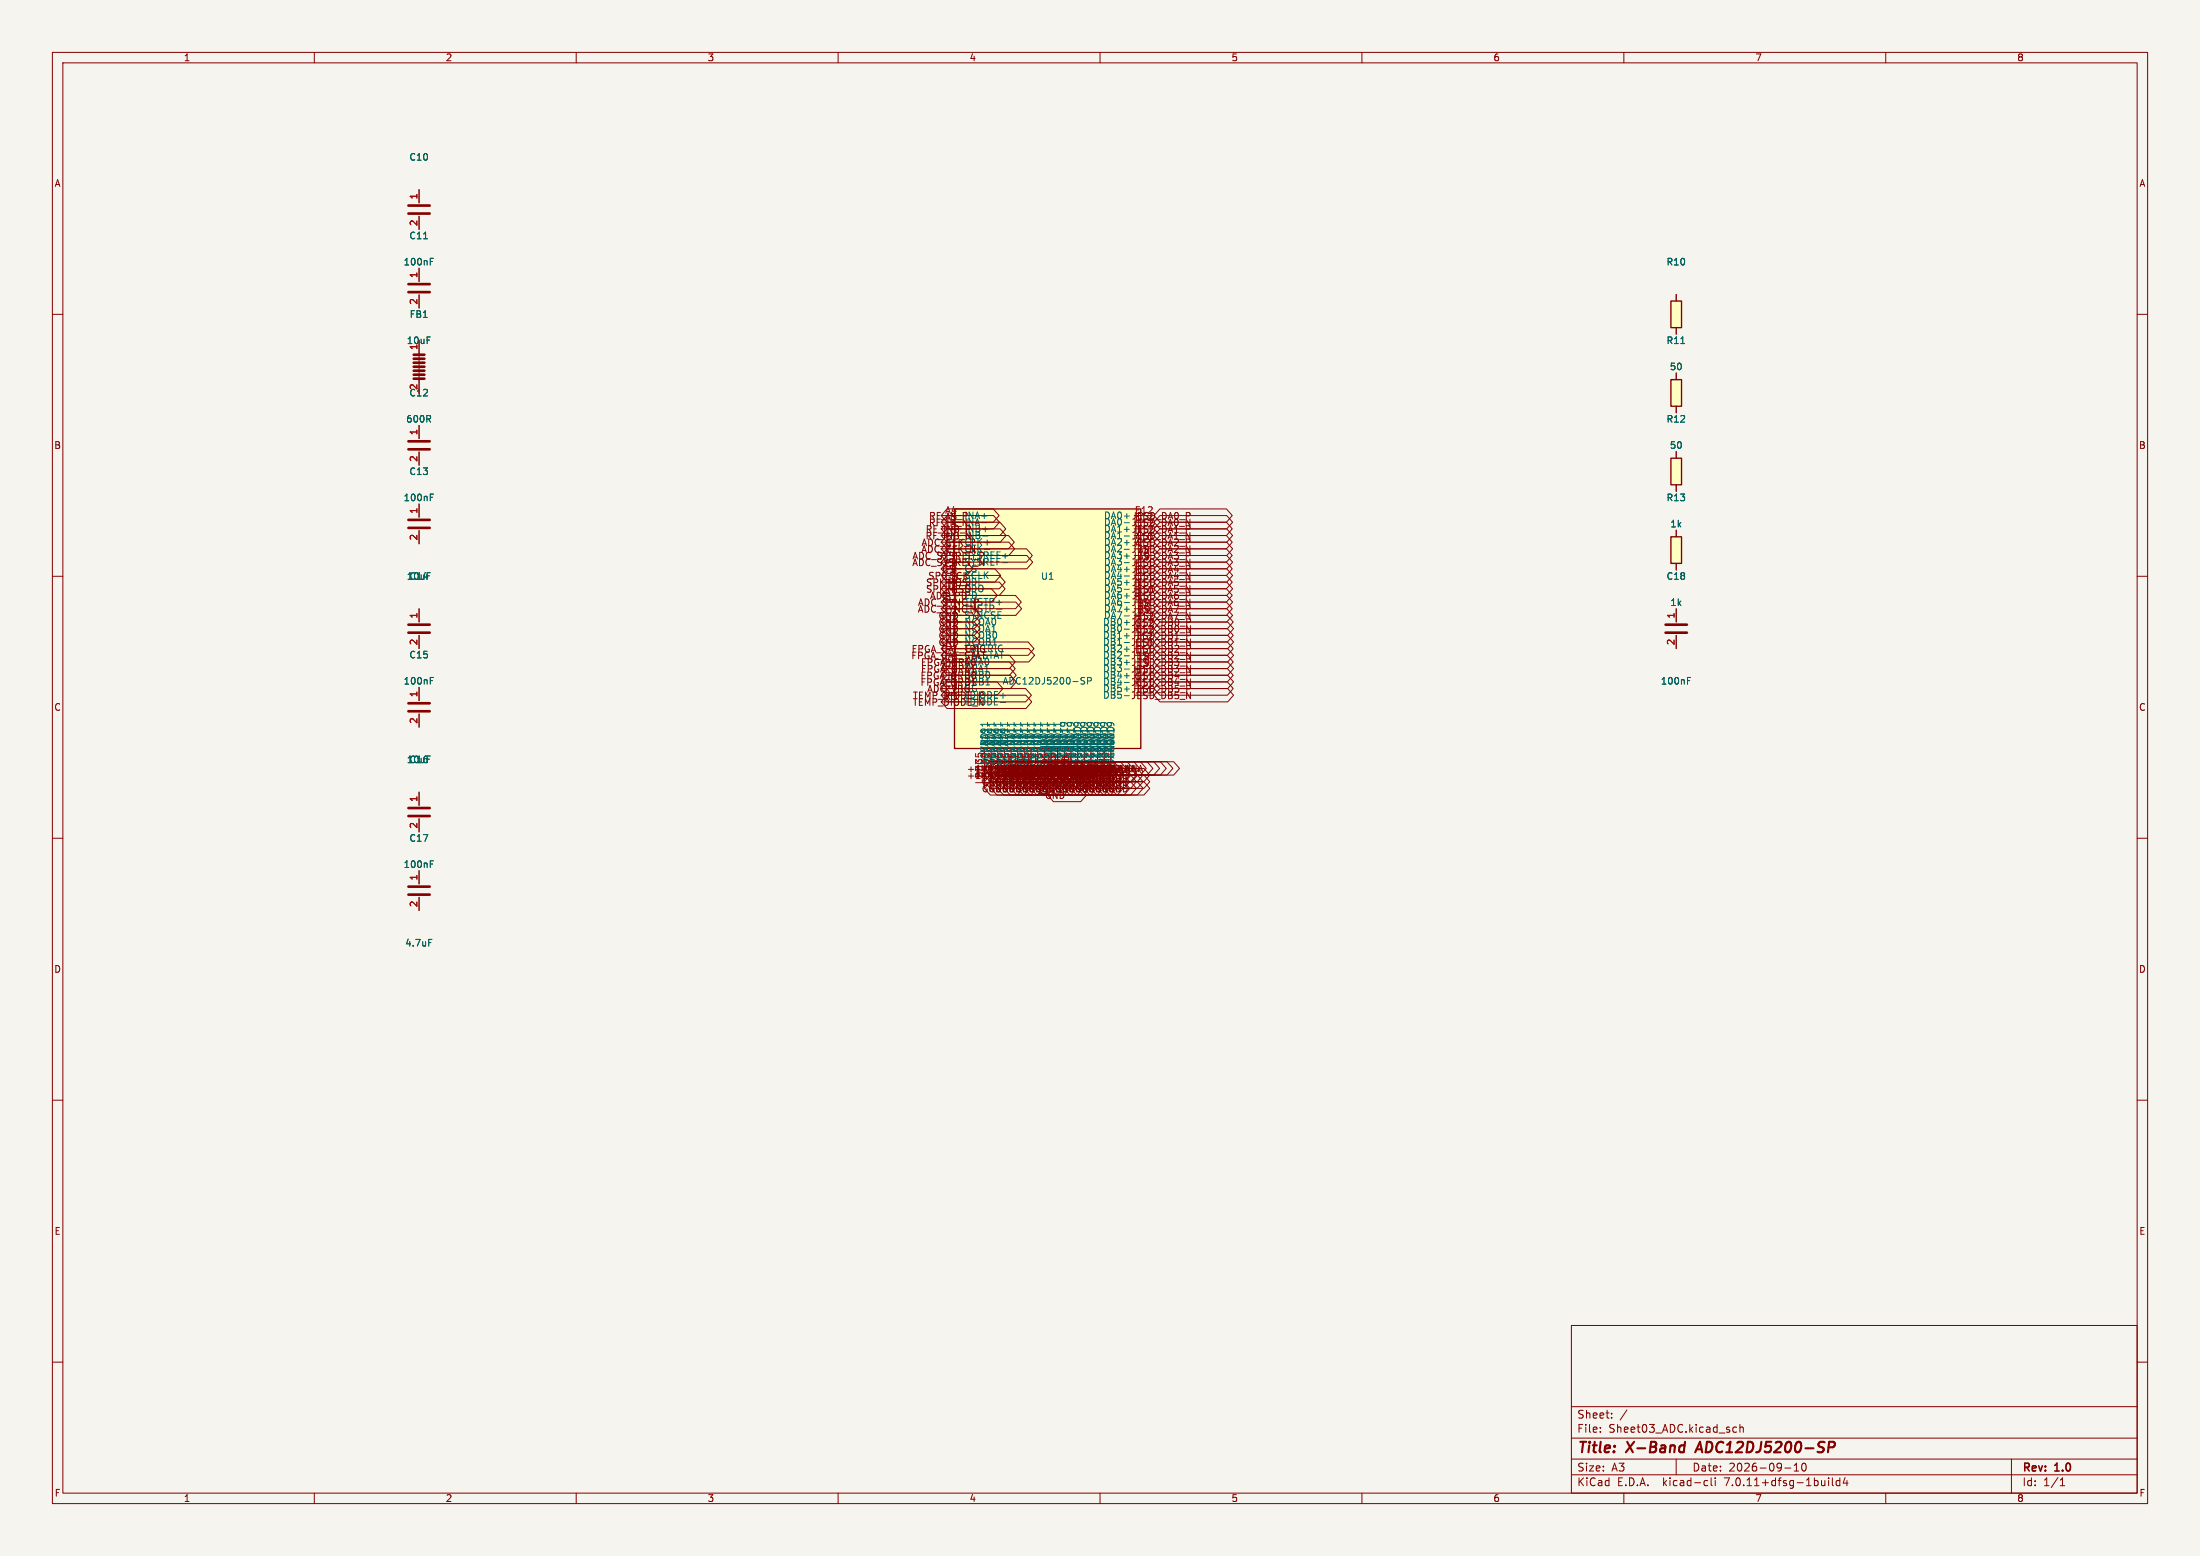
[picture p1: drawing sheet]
<svg xmlns="http://www.w3.org/2000/svg" width="420mm" height="297mm" viewBox="0 0 420 297" stroke-linecap="round" stroke-linejoin="round" font-family="sans-serif">
<path d="M0 0h420v297h-420z" fill="#f5f4ef" stroke="#f5f4ef" stroke-width=".19"/>
<g fill="none" stroke="#840000" stroke-width=".19">
<path d="M10 10h400v277h-400zM12 12h396v273h-396zM60 10v2M110 10v2M160 10v2M210 10v2M260 10v2M310 10v2M360 10v2M80 36.2v2.5M10 60h2M80 41.3v2.5"/>
<path d="M80 51.2v2.5M80 56.3v2.5M320 56.2v1.3M408 60h2M80 64.9v10.2M320 62.5v1.3M320 71.2v1.3M320 77.5v1.3M80 81.2v2.5M80 86.3v2.5M80 96.2v2.5M179.7 98.4h3.8"/>
<path d="M179.7 99.7h3.8M180.8 97.1h8.8l1.1 1.3-1.1 1.3h-8.8l-1.1-1.3zM180.8 98.4h8.9l1.1 1.3-1.1 1.3h-8.9l-1.1-1.3zM180.8 99.7h10.1l1.1 1.3-1.1 1.2h-10.1l-1.1-1.2zM216.5 98.4h3.8M216.5 99.7h3.8M221.4 97.1h12.7l1.1 1.3-1.1 1.3h-12.7l-1.1-1.3zM221.4 98.4h12.8l1.1 1.3-1.1 1.3h-12.8l-1.1-1.3zM221.4 99.7h12.7l1.1 1.3-1.1 1.2h-12.7l-1.1-1.2zM320 86.2v1.3M320 92.5v1.3M10 110h2"/>
<path d="M80 101.3v2.5M80 116.2v2.5M179.7 103.5h3.8M179.7 104.8h3.8M179.7 106h3.8M179.7 107.3h3.8M179.7 114.9h3.8M179.7 113.7h3.8M179.7 116.2h3.8M179.7 117.5h3.8M179.7 111.1h3.8M179.7 101h3.8"/>
<path d="M179.7 118.7h3.8M179.7 112.4h3.8M179.7 102.2h3.8M179.7 108.6h3.8M179.7 109.8h3.8M180.8 120h5.2l1.1 1.3-1.1 1.2h-5.2l-1.1-1.2zM180.8 114.9h13.1l1.1 1.3-1.1 1.3h-13.1l-1.1-1.3zM180.8 113.6h13.1l1.1 1.3-1.1 1.3h-13.1l-1.1-1.3zM180.8 100.9h10.2l1.1 1.3-1.1 1.3h-10.2l-1.1-1.3zM180.8 102.2h11.7l1.1 1.3-1.1 1.3h-11.7l-1.1-1.3zM180.8 118.7h5.2l1.1 1.3-1.1 1.3h-5.2l-1.1-1.3zM180.8 111.1h10l1.1 1.3-1.1 1.3h-10l-1.1-1.3z"/>
<path d="M180.8 112.4h8.5l1.1 1.3-1.1 1.2h-8.5l-1.1-1.2zM180.8 116.2h5.2l1.1 1.3-1.1 1.2h-5.2l-1.1-1.2zM180.8 104.8h15.2l1.1 1.2-1.1 1.3h-15.2l-1.1-1.3zM180.8 103.5h11.8l1.1 1.3-1.1 1.2h-11.8l-1.1-1.2zM180.8 117.5h5.2l1.1 1.2-1.1 1.3h-5.2l-1.1-1.3zM180.8 106h15.2l1.1 1.3-1.1 1.3h-15.2l-1.1-1.3zM180.8 107.3h3.8l1.1 1.3-1.1 1.2h-3.8l-1.1-1.2zM180.8 108.6h9.1l1.1 1.2-1.1 1.3h-9.1l-1.1-1.3zM180.8 109.8h10l1.1 1.3-1.1 1.3h-10l-1.1-1.3zM216.5 103.5h3.8M216.5 104.8h3.8M216.5 106h3.8"/>
<path d="M216.5 107.3h3.8M216.5 114.9h3.8M216.5 113.7h3.8M216.5 116.2h3.8M216.5 117.5h3.8M216.5 111.1h3.8M216.5 101h3.8M216.5 118.7h3.8M216.5 112.4h3.8M216.5 102.2h3.8M216.5 108.6h3.8M216.5 109.8h3.8"/>
<path d="M221.4 113.6h12.8l1.1 1.3-1.1 1.3h-12.8l-1.1-1.3zM221.4 100.9h12.8l1.1 1.3-1.1 1.3h-12.8l-1.1-1.3zM221.4 102.2h12.7l1.1 1.3-1.1 1.3h-12.7l-1.1-1.3zM221.4 109.8h12.7l1.1 1.3-1.1 1.3h-12.7l-1.1-1.3zM221.4 111.1h12.8l1.1 1.3-1.1 1.3h-12.8l-1.1-1.3zM221.4 112.4h12.7l1.1 1.3-1.1 1.2h-12.7l-1.1-1.2zM221.4 114.9h12.7l1.1 1.3-1.1 1.3h-12.7l-1.1-1.3zM221.4 116.2h12.8l1.1 1.3-1.1 1.2h-12.8l-1.1-1.2zM221.4 117.5h12.9l1.1 1.2-1.1 1.3h-12.9l-1.1-1.3zM221.4 118.7h13l1.1 1.3-1.1 1.3h-13l-1.1-1.3zM221.4 120h12.9l1.1 1.3-1.1 1.2h-12.9l-1.1-1.2zM221.4 108.6h12.8l1.1 1.2-1.1 1.3h-12.8l-1.1-1.3z"/>
<path d="M221.4 103.5h12.8l1.1 1.3-1.1 1.2h-12.8l-1.1-1.2zM221.4 104.8h12.7l1.1 1.2-1.1 1.3h-12.7l-1.1-1.3zM221.4 106h12.8l1.1 1.3-1.1 1.3h-12.8l-1.1-1.3zM221.4 107.3h12.7l1.1 1.3-1.1 1.2h-12.7l-1.1-1.2zM320 101.2v1.3M320 107.5v1.3M320 116.2v2.5M408 110h2M80 121.3v2.5M80 131.2v2.5M80 136.3v2.5M174.3 124.5v1.3"/>
<path d="M175.4 124.5v1.3M177.4 125.2v.4M177.7 125.8l.4-1.3 .5 1.3M179.4 122.7l.1 .2M179.7 131.4h3.8M179.7 126.4h3.8M179.7 120h3.8M179.7 127.6h3.8M179.7 123.8h3.8M179.7 125.1h3.8M179.7 130.2h3.8M179.7 128.9h3.8"/>
<path d="M179.7 132.7h3.8M179.7 122.5h3.8M179.7 121.3h3.8M179.7 134h3.8M180.8 121.3h5.2l1.1 1.2-1.1 1.3h-5.2l-1.1-1.3zM180.8 122.5h15.5l1.1 1.3-1.1 1.3h-15.5l-1.1-1.3zM180.8 123.8h15.6l1.1 1.3-1.1 1.3h-15.6l-1.1-1.3zM180.8 126.3h11.9l1.1 1.3-1.1 1.3h-11.9l-1.1-1.3zM180.8 127.6h12.1l1.1 1.3-1.1 1.3h-12.1l-1.1-1.3zM180.8 128.9h12.1l1.1 1.3-1.1 1.2h-12.1l-1.1-1.2zM180.8 130.2h9.6l1.1 1.2-1.1 1.3h-9.6l-1.1-1.3zM180.8 131.4h15l1.1 1.3-1.1 1.3h-15l-1.1-1.3z"/>
<path d="M180.8 132.7h15.1l1.1 1.3-1.1 1.2h-15.1l-1.1-1.2zM180.8 125.1h11.9l1.1 1.3-1.1 1.2h-11.9l-1.1-1.2zM216.5 131.4h3.8M216.5 126.4h3.8M216.5 120h3.8M216.5 127.6h3.8M216.5 123.8h3.8M216.5 125.1h3.8M216.5 130.2h3.8M216.5 128.9h3.8M216.5 132.7h3.8M216.5 122.5h3.8"/>
<path d="M216.5 121.3h3.8M221.4 126.3h13l1.1 1.3-1.1 1.3h-13l-1.1-1.3zM221.4 127.6h12.9l1.1 1.3-1.1 1.3h-12.9l-1.1-1.3zM221.4 125.1h12.9l1.1 1.3-1.1 1.2h-12.9l-1.1-1.2zM221.4 121.3h13l1.1 1.2-1.1 1.3h-13l-1.1-1.3zM221.4 122.5h12.9l1.1 1.3-1.1 1.3h-12.9l-1.1-1.3zM221.4 123.8h13l1.1 1.3-1.1 1.3h-13l-1.1-1.3zM221.4 128.9h13l1.1 1.3-1.1 1.2h-13l-1.1-1.2zM221.4 130.2h12.9l1.1 1.2-1.1 1.3h-12.9l-1.1-1.3zM221.4 131.4h13l1.1 1.3-1.1 1.3h-13l-1.1-1.3zM320 121.3v2.5M10 160h2"/>
<path d="M80 151.2v2.5M80 156.3v2.5M185.4 147.6v1M187.9 142.9v7.6M189 145.4h10.9l1.1 1.3-1.1 1.2h-10.9l-1.1-1.2zM189 147.9h5.3l1.1 1.3-1.1 1.3h-5.3l-1.1-1.3zM189 146.7h10.9l1.1 1.2-1.1 1.3h-10.9l-1.1-1.3zM189 149.2h5.3l1.1 1.3-1.1 1.3h-5.3l-1.1-1.3zM189.2 142.9v7.6M190.3 147.9h5.2l1.1 1.3-1.1 1.3h-5.2l-1.1-1.3zM190.3 145.4h10.9l1.1 1.3-1.1 1.2h-10.9l-1.1-1.2zM190.3 146.7h10.9l1.1 1.2-1.1 1.3h-10.9l-1.1-1.3z"/>
<path d="M190.3 149.2h5.2l1.1 1.3-1.1 1.3h-5.2l-1.1-1.3zM190.5 142.9v7.6M191.6 147.9h5.2l1.1 1.3-1.1 1.3h-5.2l-1.1-1.3zM191.6 145.4h10.9l1.1 1.3-1.1 1.2h-10.9l-1.1-1.2zM191.6 146.7h10.9l1.1 1.2-1.1 1.3h-10.9l-1.1-1.3zM191.6 149.2h5.2l1.1 1.3-1.1 1.3h-5.2l-1.1-1.3zM191.7 142.9v7.6M192.9 147.9h5.2l1.1 1.3-1.1 1.3h-5.2l-1.2-1.3zM192.9 146.7h10.8l1.2 1.2-1.2 1.3h-10.8l-1.2-1.3zM192.9 145.4h10.8l1.2 1.3-1.2 1.2h-10.8l-1.2-1.2zM192.9 149.2h5.2l1.1 1.3-1.1 1.3h-5.2l-1.2-1.3zM193 142.9v7.6"/>
<path d="M194.1 149.9l.7 1.3v-1.3M194.1 147.9h5.2l1.1 1.3-1.1 1.3h-5.2l-1.1-1.3zM194.1 145.4h10.9l1.1 1.3-1.1 1.2h-10.9l-1.1-1.2zM194.1 146.7h10.6l1.1 1.2-1.1 1.3h-10.6l-1.1-1.3zM194.1 149.2h5.2l1.1 1.3-1.1 1.3h-5.2l-1.1-1.3zM194.3 142.9v7.6M194.6 150.6h.2M194.8 151l-.7 .2M194.9 150.4l-.1 .4a.37 .37 0 0 1-.5 .3M195.3 150.4l.1 .4a.37 .37 0 0 0 .3 .4 .37 .37 0 0 0 .4-.4v-.4M195.4 147.9h5.2l1.1 1.3-1.1 1.3h-5.2l-1.1-1.3zM195.4 145.4h10.9l1.1 1.3-1.1 1.2h-10.9l-1.1-1.2z"/>
<path d="M195.4 146.7h10.5l1.1 1.2-1.1 1.3h-10.5l-1.1-1.3zM195.4 149.2h5.2l1.1 1.3-1.1 1.3h-5.2l-1.1-1.3zM195.4 149.9v1.3l.7-.2M195.6 142.9v7.6M195.8 150.6h.3M196.1 149.9v1.3l-.7-1.3v1.3M196.6 150.4v.4a.37 .37 0 0 0 .3 .3 .37 .37 0 0 0 .4-.1M196.7 147.9h5.2l1.1 1.3-1.1 1.3h-5.2l-1.1-1.3zM196.7 145.4h10.9l1.1 1.3-1.1 1.2h-10.9l-1.1-1.2zM196.7 146.7h10.5l1.1 1.2-1.1 1.3h-10.5l-1.1-1.3zM196.7 149.2h5.2l1.1 1.3-1.1 1.3h-5.2l-1.1-1.3zM196.7 149.9v1.3l.6-.2"/>
<path d="M196.8 142.9v7.6M197.1 150.6h.2M197.3 149.9v1.3l-.7-1.3v1.3M197.9 147.9h5.2l1.2 1.3-1.2 1.3h-5.2l-1.1-1.3zM197.9 145.4h10.9l1.1 1.3-1.1 1.2h-10.9l-1.1-1.2zM197.9 146.7h10.6l1.1 1.2-1.1 1.3h-10.6l-1.1-1.3zM197.9 149.2h5.2l1.2 1.3-1.2 1.3h-5.2l-1.1-1.3zM198.1 142.9v7.6M199.2 147.9h5.2l1.1 1.3-1.1 1.3h-5.2l-1.1-1.3zM199.2 146.7h10.5l1.1 1.2-1.1 1.3h-10.5l-1.1-1.3zM199.2 145.4h10.9l1.1 1.3-1.1 1.2h-10.9l-1.1-1.2zM199.2 149.2h5.2l1.1 1.3-1.1 1.3h-5.2l-1.1-1.3z"/>
<path d="M199.4 142.9v7.6M200 147.9v3.9M200.4 148.6l.8 1.3M200.4 151.2v-1.3l.8 1.3M200.5 147.9h5.2l1.1 1.3-1.1 1.3h-5.2l-1.1-1.3zM200.5 149.2h5.2l1.1 1.3-1.1 1.3h-5.2l-1.1-1.3zM200.5 146.7h10.5l1.1 1.2-1.1 1.3h-10.5l-1.1-1.3zM200.5 145.4h10.9l1.1 1.3-1.1 1.2h-10.9l-1.1-1.2zM200.5 149.9v1.3M200.6 142.9v7.6M200.9 149.3h.3M201.1 150.5h5.2l1.1 1.3-1.1 1.2h-5.2l-1.1-1.2z"/>
<path d="M201.7 147.9h5.3l1.1 1.3-1.1 1.3h-5.3l-1.1-1.3zM201.7 149.2h5.3l1.1 1.3-1.1 1.3h-5.3l-1.1-1.3zM201.7 146.7h10.6l1.1 1.2-1.1 1.3h-10.6l-1.1-1.3zM201.7 145.4h10.9l1.1 1.3-1.1 1.2h-10.9l-1.1-1.2zM201.9 142.9v7.6M203 148.6l.7 1.3M203 149.2h5.2l1.1 1.3-1.1 1.3h-5.2l-1.1-1.3zM203 147.9h5.2l1.1 1.3-1.1 1.3h-5.2l-1.1-1.3zM203 146.7h10.5l1.2 1.2-1.2 1.3h-10.5l-1.1-1.3zM203 145.4h10.9l1.1 1.3-1.1 1.2h-10.9l-1.1-1.2zM203.2 142.9v7.6M203.5 149.3h.2"/>
<path d="M204.3 149.2h5.2l1.1 1.3-1.1 1.3h-5.2l-1.1-1.3zM204.3 147.9h5.2l1.1 1.3-1.1 1.3h-5.2l-1.1-1.3zM204.3 146.7h10.5l1.1 1.2-1.1 1.3h-10.5l-1.1-1.3zM204.3 145.4h10.9l1.1 1.3-1.1 1.2h-10.9l-1.1-1.2zM204.4 142.9v7.6M205.6 146.7h10.5l1.1 1.2-1.1 1.3h-10.5l-1.2-1.3zM205.6 149.2h5.2l1.1 1.3-1.1 1.3h-5.2l-1.2-1.3zM205.6 147.9h5.2l1.1 1.3-1.1 1.3h-5.2l-1.2-1.3zM205.6 145.4h10.8l1.2 1.3-1.2 1.2h-10.8l-1.2-1.2zM205.7 142.9v7.6M206.8 149.9l.7 1.3v-1.3M206.8 149.2h5.2l1.1 1.3-1.1 1.3h-5.2l-1.1-1.3z"/>
<path d="M206.8 147.9h5.2l1.1 1.3-1.1 1.3h-5.2l-1.1-1.3zM206.8 146.7h5.2l1.1 1.2-1.1 1.3h-5.2l-1.1-1.3zM206.8 145.4h10.9l1.1 1.3-1.1 1.2h-10.9l-1.1-1.2zM206.8 151.2h.5M207 142.9v7.6M207.4 151l-.1 .1M207.5 151l-.5 .1M208.1 151.2v-1.3l.7 1.3M208.1 146.7h5.2l1.1 1.2-1.1 1.3h-5.2l-1.1-1.3zM208.1 147.9h5.2l1.1 1.3-1.1 1.3h-5.2l-1.1-1.3zM208.1 149.2h5.2l1.1 1.3-1.1 1.3h-5.2l-1.1-1.3zM208.1 145.4h10.9l1.1 1.3-1.1 1.2h-10.9l-1.1-1.2z"/>
<path d="M208.1 149.9v1.3h.3l-.3-.2M208.3 142.9v7.6M209.4 146.7h5.2l1.1 1.2-1.1 1.3h-5.2l-1.1-1.3zM209.4 147.9h5.2l1.1 1.3-1.1 1.3h-5.2l-1.1-1.3zM209.4 149.2h5.2l1.1 1.3-1.1 1.3h-5.2l-1.1-1.3zM209.4 145.4h10.9l1.1 1.3-1.1 1.2h-10.9l-1.1-1.2zM209.5 142.9v7.6M210.6 149.2h5.2l1.2 1.3-1.2 1.3h-5.2l-1.1-1.3zM210.6 146.7h5.2l1.2 1.2-1.2 1.3h-5.2l-1.1-1.3zM210.6 147.9h5.2l1.2 1.3-1.2 1.3h-5.2l-1.1-1.3zM210.6 145.4h10.9l1.1 1.3-1.1 1.2h-10.9l-1.1-1.2zM210.8 142.9v7.6"/>
<path d="M211.9 147.3l.7 1.3M211.9 149.2h5.2l1.1 1.3-1.1 1.3h-5.2l-1.1-1.3zM211.9 147.9h5.2l1.1 1.3-1.1 1.3h-5.2l-1.1-1.3zM211.9 146.7h5.2l1.1 1.2-1.1 1.3h-5.2l-1.1-1.3zM211.9 145.4h10.9l1.1 1.3-1.1 1.2h-10.9l-1.1-1.2zM212.1 142.9v7.6M212.2 147.3l.4-1.2 .5 1.2M212.3 149.3h.3M212.3 148.1h.3M212.3 147h.8M212.3 146.1l.8 1.2M212.3 147.3l.5-1.2 .4 1.2"/>
<path d="M212.4 148.6l.1 .1M212.4 147.4l.2 .5-.2 .7M212.4 147.3l.1 .1M212.4 148.7l.2 .5v.4M212.5 146.1l-.5 1.2M212.5 147.5h1M212.6 147.3v2.6l-.7-1.3M212.6 148.5l-.3 .1M212.8 146.6l.3 .3h.2l.3-.3M212.9 147.3h.6M213.1 146.1v1.2M213.2 149.2h5.2l1.1 1.3-1.1 1.3h-5.2l-1.1-1.3z"/>
<path d="M213.2 147.9h5.2l1.1 1.3-1.1 1.3h-5.2l-1.1-1.3zM213.2 146.7h5.2l1.1 1.2-1.1 1.3h-5.2l-1.1-1.3zM213.2 145.4h10.9l1.1 1.3-1.1 1.2h-10.9l-1.1-1.2zM213.2 148.6h.3M213.2 147.3v2.6M213.5 147.3a.68 .68 0 0 1 .4 .7 .68 .68 0 0 1-.4 .6M213.5 148.6l.4 .3v.7M213.5 147.3l.4-1.2 .4 1.2M213.6 146.3a.84 .84 0 0 1-.4 1M213.6 147h.7M213.8 147.5h1M213.9 148.6l-.8-1.3v2.6"/>
<path d="M213.9 147.3v2.6l-.8-1.3M214.3 147.3l-.7-1.2v1.2l.4-1.2 .5 1.2M214.3 146.1v1.2M214.5 147.3v2.6M214.5 148.6h.3M214.5 147.3h.3M214.8 148.6l.3 .3v.7M214.8 147.3a.68 .68 0 0 1 .4 .7 .68 .68 0 0 1-.4 .6M214.8 147.3l.4-1.2 .4 1.2M214.9 147h.7M215.6 147.3l-.7-1.2v1.2l.4-1.2 .4 1.2M215.6 146.1v1.2"/>
<path d="M216 147.3l.5-1.2 .4 1.2M216.2 147h.6M216.2 147.3v-1.2l.7 1.2M216.9 146.1v1.2M217.3 147.3l.4-1.2 .5 1.2M217.4 147h.6M408 160h2M80 166.2v2.5M80 171.3v2.5M10 210h2M408 210h2M10 260h2"/>
<path d="M300 253h108v32h-108zM408 260h2M300 278.5h108M300 274.5h108M300 268.5h108M305.5 273.2v.2M305.5 272.5v.1M307.7 270.5v.2M307.7 269.8v.1M310.6 269.1l-1.3 1.9M320 278.5v3M330.9 273.2l.2 .2 .4-.1"/>
<path d="M331.5 272.5l-.4-.1-.2 .1M332.2 272.5l.2-.1 .3 .1 .1 .9M332.2 271.9v1.5M342.5 279.7l.4-.4v1.5M344.2 279.4l.1-.1a.8 .8 0 0 1 .5 .7 .8 .8 0 0 1-.5 .8 1 1 0 0 1-.1-1.4zM384 278.5v6.5M60 285v2M110 285v2M160 285v2M210 285v2M260 285v2M300 281.5h108"/>
<path d="M310 285v2M325.6 282.6l.4 .1M326 283.5l-.4 .1M326.7 282.1v1.3l.2 .2M327.4 282.1v.1M327.4 282.6v1M340.7 280.2h1.2M342.5 280.8h.9M349.1 282.1v.1M349.1 282.6v1M349.8 282.1v1.3l.2 .2M351.2 282.7l-.4-.1-.3 .3 .2 .6h.5"/>
<path d="M351.2 282.1v1.5M352.2 282l-.3 1.1h.9M352.6 282.6v1M360 285v2M393.3 283.6h.9M393.3 282.5l.4-.4v1.5"/>
</g>
<path d="M321.7 275.2l-.3 2M324.5 275.2l-.9 2M349.2 275.2l.9 .1a.58 .58 0 0 1-.3 1h-.7" fill="none" stroke="#840000" stroke-width=".4"/>
<g fill="#ffffc2" stroke="#ffffc2" stroke-width=".19">
<path d="M319 57.5h2v5h-2z"/>
<path d="M182.2 97.1h35.6v45.8h-35.6z"/>
<path d="M319 72.5h2v5h-2z"/>
<path d="M319 87.5h2v5h-2z"/>
<path d="M319 102.5h2v5h-2z"/>
</g>
<path d="M319 57.5h2v5h-2zM319 72.5h2v5h-2zM182.2 97.1h35.6v45.8h-35.6zM319 87.5h2v5h-2zM319 102.5h2v5h-2z" fill="none" stroke="#840000" stroke-width=".25"/>
<path d="M200.2 149.5h1.3M202.8 149.4h1.2" fill="none" stroke="#a90000" stroke-width=".19"/>
<g fill="none" stroke="#006464" stroke-width=".19">
<path d="M80.9 45.6h.7M82.1 49.9h.5M82.1 49.3h.7M320.9 65.6h.7M82.1 94.9h.5M82.1 94.3h.7M187.6 101h1M187.6 102.3h1M82.1 129.3h.7M82.1 129.9h.5M206.6 129.9l.4 .1 .1 .3-.3 .3h-.3M206.6 129.3l.5 .1"/>
<path d="M207.6 130l.6-.1 .1-.2v-.3l-.7-.1v1.3M322.1 129.3h.7M322.1 129.9h.5M81.8 179.3h.6M82.1 164.9h.5M82.1 164.3h.7"/>
</g>
<g fill="none" stroke="#840000" stroke-width=".51">
<path d="M78 39.2h4M78 40.8h4M78 55.8h4M78 54.2h4M79 72.3h2M79 71.5h2M79 70.8h2M79 70h2M79 69.2h2M79 68.5h2M79 67.7h2M78 99.2h4"/>
<path d="M78 85.8h4M78 84.2h4M78 100.8h4M78 119.2h4M318 119.2h4M78 135.8h4M78 134.2h4M78 120.8h4M318 120.8h4M78 155.8h4M78 154.2h4M78 170.8h4"/>
<path d="M78 169.2h4"/>
</g>
<g font-size="2.8" fill="#840000">
<text x="301" y="277.9">Title:</text>
<text x="310.6" y="277.9">X-Band</text>
<text x="324.8" y="277.9">ADC12DJ5200-SP</text>
</g>
<g font-size="2.1" fill="#840000">
<text x="301" y="273.7">File:</text>
<text x="301" y="271">Sheet:</text>
<text x="307.1" y="273.7">Sheet03_ADC.kicad_sch</text>
<text x="301" y="281.1">Size:</text>
<text x="307.6" y="281.1">A3</text>
<text x="323" y="281.1">Date:</text>
<text x="330" y="281.1">2026-09-10</text>
<text x="386" y="281.3">Rev:</text>
<text x="392.4" y="281.3">1.0</text>
<text x="301" y="283.9">KiCad</text>
<text x="308.7" y="283.9">E.D.A.</text>
<text x="317.6" y="283.9">kicad-cli</text>
<text x="329.5" y="283.9">7.0.11+dfsg-1build4</text>
<text x="386" y="283.9">Id:</text>
<text x="390.1" y="283.9">1/1</text>
</g>
<g font-size="1.8" fill="#840000">
<text x="35" y="11.9">1</text>
<text x="85" y="11.9">2</text>
<text x="135" y="11.9">3</text>
<text x="185" y="11.9">4</text>
<text x="235" y="11.9">5</text>
<text x="285" y="11.9">6</text>
<text x="335" y="11.9">7</text>
<text x="385" y="11.9">8</text>
<text x="10.3" y="35.9">A</text>
<text x="408.3" y="35.9">A</text>
<text x="10.3" y="85.9">B</text>
<text x="408.2" y="85.9">B</text>
<text x="176.6" y="101.9">RF_INB_P</text>
<text x="177.2" y="100.6">RF_IN_NINA-</text>
<text x="177.3" y="99.4">RF_IN_PINA+</text>
<text x="180.3" y="99.4">A5</text>
<text x="180.4" y="100.7">L4</text>
<text x="180.4" y="102">L5</text>
<text x="184" y="101.8">INB+</text>
<text x="210.7" y="101.8">DA1+ JESD_DA1_P</text>
<text x="210.7" y="99.3">DA0+ JESD_DA0_P</text>
<text x="215.9" y="100.6">JESD_DA0_N</text>
<text x="216.5" y="100.7">C12</text>
<text x="216.5" y="102">D12</text>
<text x="216.5" y="98.2">E12</text>
<text x="216.6" y="99.4">F12</text>
<text x="174.1" y="107">ADC_SYSREF_P</text>
<text x="175.8" y="105.7">ADC_CLK_N</text>
<text x="175.8" y="104.4">ADC_CLK_P</text>
<text x="176.6" y="103.2">RF_INB_N</text>
<text x="180.2" y="104.5">G1</text>
<text x="180.2" y="105.8">K1</text>
<text x="180.3" y="103.2">F1</text>
<text x="180.4" y="107">L1</text>
<text x="184" y="104.4">CLK+</text>
<text x="184" y="105.6">CLK-</text>
<text x="184" y="106.9">SYSREF+</text>
<text x="184" y="103.1">INB-</text>
<text x="210.7" y="104.4">DA2+ JESD_DA2_P</text>
<text x="210.7" y="106.9">DA3+ JESD_DA3_P</text>
<text x="215.9" y="103.2">JESD_DA1_N</text>
<text x="215.9" y="105.7">JESD_DA2_N</text>
<text x="216.6" y="103.2">A10</text>
<text x="216.6" y="104.5">A11</text>
<text x="217.2" y="105.8">A8</text>
<text x="217.2" y="107">A9</text>
<text x="174.1" y="108.3">ADC_SYSREF_N</text>
<text x="176.7" y="113.3">SPI_MISO</text>
<text x="176.7" y="112.1">SPI_MOSI</text>
<text x="177.1" y="110.8">SPI_SCKSCLK</text>
<text x="179.8" y="109.5">CS</text>
<text x="180.2" y="112.1">H8</text>
<text x="180.2" y="110.9">G8</text>
<text x="180.2" y="113.4">K6</text>
<text x="180.3" y="108.3">E8</text>
<text x="180.3" y="109.6">F8</text>
<text x="184" y="109.4">CS</text>
<text x="184" y="112">SDI</text>
<text x="184" y="113.2">SDO</text>
<text x="184" y="108.2">SYSREF-</text>
<text x="210.7" y="112">DA5+ JESD_DA5_P</text>
<text x="210.7" y="109.4">DA4+ JESD_DA4_P</text>
<text x="215.9" y="113.3">JESD_DA5_N</text>
<text x="215.9" y="110.8">JESD_DA4_N</text>
<text x="215.9" y="108.3">JESD_DA3_N</text>
<text x="216.5" y="113.4">B10</text>
<text x="216.5" y="110.9">C11</text>
<text x="216.5" y="112.1">D11</text>
<text x="216.5" y="108.3">E11</text>
<text x="216.6" y="109.6">F11</text>
<text x="175.1" y="117.1">ADC_SYNC_N</text>
<text x="175.1" y="115.9">ADC_SYNC_P</text>
<text x="177.4" y="114.6">ADC_PDPD</text>
<text x="179.1" y="118.4">GND SYNCSE</text>
<text x="179.1" y="119.7">GND NCOA0</text>
<text x="180.2" y="114.7">B1</text>
<text x="180.2" y="115.9">C1</text>
<text x="180.2" y="117.2">C2</text>
<text x="180.2" y="118.5">C7</text>
<text x="180.2" y="119.7">D7</text>
<text x="184" y="115.8">TMSTP+</text>
<text x="184" y="117.1">TMSTP-</text>
<text x="210.5" y="119.6">DB0+ JESD_DB0_P</text>
<text x="210.7" y="114.5">DA6+ JESD_DA6_P</text>
<text x="210.7" y="117.1">DA7+ JESD_DA7_P</text>
<text x="215.9" y="115.9">JESD_DA6_N</text>
<text x="215.9" y="118.4">JESD_DA7_N</text>
<text x="216.4" y="118.5">H12</text>
<text x="216.5" y="114.7">B11</text>
<text x="216.5" y="119.7">G12</text>
<text x="217.1" y="115.9">B8</text>
<text x="217.1" y="117.2">B9</text>
<text x="173.9" y="124.8">FPGA_CAL_TRIG</text>
<text x="179.1" y="122.2">GND NCOB0</text>
<text x="179.1" y="121">GND NCOA1</text>
<text x="180.2" y="121">K7</text>
<text x="180.3" y="123.6">E7</text>
<text x="180.3" y="124.8">F7</text>
<text x="180.4" y="122.3">J7</text>
<text x="184" y="124.7">CALTRIG</text>
<text x="184" y="125.9">CALSTAT</text>
<text x="184" y="123.4">NCOB1</text>
<text x="210.5" y="122.1">DB1+ JESD_DB1_P</text>
<text x="210.5" y="124.7">DB2+ JESD_DB2_P</text>
<text x="215.8" y="121">JESD_DB0_N</text>
<text x="215.8" y="123.5">JESD_DB1_N</text>
<text x="216.5" y="121">K12</text>
<text x="216.6" y="123.6">L10</text>
<text x="216.6" y="124.8">L11</text>
<text x="216.6" y="122.3">J12</text>
<text x="175.6" y="129.8">FPGA_ORB0</text>
<text x="175.6" y="131.1">FPGA_ORB1</text>
<text x="175.7" y="128.6">FPGA_ORA1</text>
<text x="175.7" y="127.3">FPGA_ORA0</text>
<text x="180.2" y="131.2">C3</text>
<text x="180.2" y="126.1">C8</text>
<text x="180.2" y="127.4">D8</text>
<text x="180.2" y="128.6">K8</text>
<text x="180.4" y="129.9">J8</text>
<text x="184" y="127.2">ORA0</text>
<text x="184" y="128.5">ORA1</text>
<text x="184" y="131">ORB1</text>
<text x="184" y="129.8">ORB0</text>
<text x="210.5" y="129.8">DB4+ JESD_DB4_P</text>
<text x="210.5" y="127.2">DB3+ JESD_DB3_P</text>
<text x="215.8" y="128.6">JESD_DB3_N</text>
<text x="215.8" y="126">JESD_DB2_N</text>
<text x="215.8" y="131.1">JESD_DB4_N</text>
<text x="216.4" y="128.6">H11</text>
<text x="216.5" y="129.9">G11</text>
<text x="216.5" y="131.2">K11</text>
<text x="217.2" y="126.1">L8</text>
<text x="217.2" y="127.4">L9</text>
<text x="10.3" y="135.9">C</text>
<text x="174.1" y="134.9">TEMP_DIODE_N</text>
<text x="174.2" y="133.7">TEMP_DIODE_P</text>
<text x="176.9" y="132.4">ADC_VBG</text>
<text x="180.2" y="132.4">K2</text>
<text x="180.2" y="133.7">K3</text>
<text x="184" y="132.3">BG</text>
<text x="184" y="133.6">TDIODE+</text>
<text x="184" y="134.8">TDIODE-</text>
<text x="210.5" y="132.3">DB5+ JESD_DB5_P</text>
<text x="215.8" y="133.7">JESD_DB5_N</text>
<text x="216.6" y="132.4">J11</text>
<text x="408.2" y="135.9">C</text>
<text x="184.5" y="147.6">+1V0_ANA</text>
<text x="187.7" y="149.8" transform="rotate(-90 187.7 149.8)">L2 H3</text>
<text x="189" y="148.6" transform="rotate(-90 189 148.6)">B4 AGND</text>
<text x="190.1" y="146.2" transform="rotate(-90 190.1 146.2)">AGND</text>
<text x="190.2" y="149.8" transform="rotate(-90 190.2 149.8)">L6</text>
<text x="191.5" y="149.8" transform="rotate(-90 191.5 149.8)">L7</text>
<text x="191.5" y="147.4" transform="rotate(-90 191.5 147.4)">K4</text>
<text x="192.8" y="148.6" transform="rotate(-90 192.8 148.6)">B7</text>
<text x="194" y="148.6" transform="rotate(-90 194 148.6)">C6</text>
<text x="195.3" y="148.6" transform="rotate(-90 195.3 148.6)">D1</text>
<text x="195.3" y="147.3" transform="rotate(-90 195.3 147.3)">E9</text>
<text x="196.6" y="147.9" transform="rotate(-90 196.6 147.9)">E10AGND</text>
<text x="197.8" y="148.6" transform="rotate(-90 197.8 148.6)">E1</text>
<text x="197.8" y="147.4" transform="rotate(-90 197.8 147.4)">G7</text>
<text x="199.1" y="148.6" transform="rotate(-90 199.1 148.6)">E6</text>
<text x="200.4" y="148.6" transform="rotate(-90 200.4 148.6)">F2</text>
<text x="201.7" y="148.6" transform="rotate(-90 201.7 148.6)">F3</text>
<text x="202.9" y="148.6" transform="rotate(-90 202.9 148.6)">F6</text>
<text x="204.2" y="148.6" transform="rotate(-90 204.2 148.6)">G2</text>
<text x="205.5" y="148.6" transform="rotate(-90 205.5 148.6)">G3</text>
<text x="206.4" y="148.9">GND</text>
<text x="206.7" y="149.9" transform="rotate(-90 206.7 149.9)">G9</text>
<text x="206.7" y="147.3" transform="rotate(-90 206.7 147.3)">A2</text>
<text x="209.3" y="149.8" transform="rotate(-90 209.3 149.8)">J9H6</text>
<text x="209.3" y="147.3" transform="rotate(-90 209.3 147.3)">A6</text>
<text x="210.5" y="148.5" transform="rotate(-90 210.5 148.5)">J1A7</text>
<text x="211.8" y="148.5" transform="rotate(-90 211.8 148.5)">J6B2</text>
<text x="212.9" y="146.2" transform="rotate(-90 212.9 146.2)">DGND</text>
<text x="187.3" y="150.2">GND</text>
<text x="187.3" y="151.4">GND</text>
<text x="188.6" y="151.4">GND</text>
<text x="189.9" y="150.2">GND</text>
<text x="189.9" y="151.4">GND</text>
<text x="192.8" y="150" transform="rotate(-90 192.8 150)">M1</text>
<text x="195.3" y="150" transform="rotate(-90 195.3 150)">M3</text>
<text x="196.6" y="150" transform="rotate(-90 196.6 150)">M6</text>
<text x="197.8" y="150" transform="rotate(-90 197.8 150)">M7</text>
<text x="199.1" y="150.4" transform="rotate(-90 199.1 150.4)">A12H7</text>
<text x="199.4" y="152.7">GND</text>
<text x="199.7" y="151.9" transform="rotate(-90 199.7 151.9)">M12</text>
<text x="200.4" y="150.5" transform="rotate(-90 200.4 150.5)">B12H9</text>
<text x="201.3" y="151.4">GND</text>
<text x="202.6" y="151.4">GND</text>
<text x="202.9" y="150.5" transform="rotate(-90 202.9 150.5)">D10K9</text>
<text x="205.5" y="150.4" transform="rotate(-90 205.5 150.4)">F10A1</text>
<text x="207.6" y="150.2">GND</text>
<text x="208" y="150.5" transform="rotate(-90 208 150.5)">G10A3</text>
<text x="208.9" y="151.4">GND</text>
<text x="210.5" y="150.4" transform="rotate(-90 210.5 150.4)">J10</text>
<text x="211.5" y="151.4">GND</text>
<text x="211.8" y="150.4" transform="rotate(-90 211.8 150.4)">L12</text>
<text x="10.3" y="185.9">D</text>
<text x="408.2" y="185.9">D</text>
<text x="10.3" y="235.9">E</text>
<text x="408.3" y="235.9">E</text>
<text x="10.3" y="285.9">F</text>
<text x="35" y="286.9">1</text>
<text x="85" y="286.9">2</text>
<text x="135" y="286.9">3</text>
<text x="185" y="286.9">4</text>
<text x="235" y="286.9">5</text>
<text x="285" y="286.9">6</text>
<text x="335" y="286.9">7</text>
<text x="385" y="286.9">8</text>
<text x="408.3" y="285.9">F</text>
</g>
<g font-size="1.8" fill="#006464">
<text x="78.1" y="30.9">C10</text>
<text x="78.1" y="45.9">C11</text>
<text x="77" y="50.9">100nF</text>
<text x="318.1" y="50.9">R10</text>
<text x="77.6" y="65.9">10uF</text>
<text x="78.1" y="60.9">FB1</text>
<text x="318.1" y="65.9">R11</text>
<text x="318.7" y="70.9">50</text>
<text x="78.1" y="75.9">C12</text>
<text x="77.4" y="80.9">600R</text>
<text x="318.1" y="80.9">R12</text>
<text x="318.7" y="85.9">50</text>
<text x="77" y="95.9">100nF</text>
<text x="78.1" y="90.9">C13</text>
<text x="318.1" y="95.9">R13</text>
<text x="210.7" y="100.5">DA0-</text>
<text x="318.8" y="100.9">1k</text>
<text x="210.7" y="105.6">DA2-</text>
<text x="210.7" y="103.1">DA1-</text>
<text x="77.6" y="110.9">10uF</text>
<text x="78.1" y="110.9">C14</text>
<text x="198.6" y="110.9">U1</text>
<text x="210.7" y="108.2">DA3-</text>
<text x="210.7" y="113.2">DA5-</text>
<text x="210.7" y="110.7">DA4-</text>
<text x="318.1" y="110.9">C18</text>
<text x="210.7" y="115.8">DA6-</text>
<text x="210.7" y="118.3">DA7-</text>
<text x="318.8" y="115.9">1k</text>
<text x="78.1" y="125.9">C15</text>
<text x="210.5" y="120.9">DB0-</text>
<text x="210.5" y="123.4">DB1-</text>
<text x="210.5" y="125.9">DB2-</text>
<text x="77" y="130.9">100nF</text>
<text x="191.3" y="130.9">ADC12DJ5200-SP</text>
<text x="210.5" y="131">DB4-</text>
<text x="210.5" y="128.5">DB3-</text>
<text x="317" y="130.9">100nF</text>
<text x="210.5" y="133.6">DB5-</text>
<text x="188.8" y="142.4" transform="rotate(-90 188.8 142.4)">VA11</text>
<text x="190.1" y="142.4" transform="rotate(-90 190.1 142.4)">VA11</text>
<text x="191.3" y="142.4" transform="rotate(-90 191.3 142.4)">VA11</text>
<text x="192.6" y="142.4" transform="rotate(-90 192.6 142.4)">VA11</text>
<text x="193.9" y="142.4" transform="rotate(-90 193.9 142.4)">VA11</text>
<text x="195.1" y="142.4" transform="rotate(-90 195.1 142.4)">VA11</text>
<text x="196.4" y="142.4" transform="rotate(-90 196.4 142.4)">VA11</text>
<text x="197.7" y="142.4" transform="rotate(-90 197.7 142.4)">VA11</text>
<text x="199" y="142.4" transform="rotate(-90 199 142.4)">VA11</text>
<text x="200.2" y="142.4" transform="rotate(-90 200.2 142.4)">VA11</text>
<text x="201.5" y="142.4" transform="rotate(-90 201.5 142.4)">VA11</text>
<text x="202.8" y="142.4" transform="rotate(-90 202.8 142.4)">VA11</text>
<text x="204" y="142.4" transform="rotate(-90 204 142.4)">VA19</text>
<text x="205.3" y="142.4" transform="rotate(-90 205.3 142.4)">VA19</text>
<text x="206.6" y="142.4" transform="rotate(-90 206.6 142.4)">VA19</text>
<text x="207.8" y="142.4" transform="rotate(-90 207.8 142.4)">VA19</text>
<text x="209.1" y="142.4" transform="rotate(-90 209.1 142.4)">VA19</text>
<text x="210.4" y="142.4" transform="rotate(-90 210.4 142.4)">VA19</text>
<text x="211.7" y="142.4" transform="rotate(-90 211.7 142.4)">VA19</text>
<text x="212.9" y="142.4" transform="rotate(-90 212.9 142.4)">VA19</text>
<text x="77.6" y="145.9">10uF</text>
<text x="78.1" y="145.9">C16</text>
<text x="187.7" y="148.6" transform="rotate(-90 187.7 148.6)">B3 C5</text>
<text x="189" y="146.1" transform="rotate(-90 189 146.1)">D2VA19</text>
<text x="191.3" y="146.2" transform="rotate(-90 191.3 146.2)">AGND</text>
<text x="192.6" y="146.2" transform="rotate(-90 192.6 146.2)">AGND</text>
<text x="192.8" y="147.4" transform="rotate(-90 192.8 147.4)">C9</text>
<text x="193.9" y="146.2" transform="rotate(-90 193.9 146.2)">AGND</text>
<text x="195.1" y="146.2" transform="rotate(-90 195.1 146.2)">AGND</text>
<text x="196.4" y="146.2" transform="rotate(-90 196.4 146.2)">AGND</text>
<text x="197.7" y="146.2" transform="rotate(-90 197.7 146.2)">AGND</text>
<text x="199" y="146.2" transform="rotate(-90 199 146.2)">AGND</text>
<text x="200.2" y="146.2" transform="rotate(-90 200.2 146.2)">DGND</text>
<text x="200.9" y="147.4" transform="rotate(-90 200.9 147.4)">DGND</text>
<text x="201.5" y="146.2" transform="rotate(-90 201.5 146.2)">DGND</text>
<text x="202.8" y="146.2" transform="rotate(-90 202.8 146.2)">DGND</text>
<text x="204" y="146.2" transform="rotate(-90 204 146.2)">DGND</text>
<text x="205.3" y="146.2" transform="rotate(-90 205.3 146.2)">DGND</text>
<text x="206.6" y="146.2" transform="rotate(-90 206.6 146.2)">DGND</text>
<text x="207.8" y="146.2" transform="rotate(-90 207.8 146.2)">DGND</text>
<text x="209.1" y="146.2" transform="rotate(-90 209.1 146.2)">DGND</text>
<text x="210.4" y="146.2" transform="rotate(-90 210.4 146.2)">DGND</text>
<text x="211.7" y="146.2" transform="rotate(-90 211.7 146.2)">DGND</text>
<text x="78.1" y="160.9">C17</text>
<text x="77" y="165.9">100nF</text>
<text x="77.3" y="180.9">4.7uF</text>
</g>
<g font-size="1.8" fill="#a90000">
<text x="79.7" y="38.2" transform="rotate(-90 79.7 38.2)">1</text>
<text x="79.7" y="43.2" transform="rotate(-90 79.7 43.2)">2</text>
<text x="79.7" y="53.2" transform="rotate(-90 79.7 53.2)">1</text>
<text x="79.7" y="58.2" transform="rotate(-90 79.7 58.2)">2</text>
<text x="79.7" y="66.9" transform="rotate(-90 79.7 66.9)">1</text>
<text x="79.7" y="74.5" transform="rotate(-90 79.7 74.5)">2</text>
<text x="79.7" y="83.2" transform="rotate(-90 79.7 83.2)">1</text>
<text x="79.7" y="88.2" transform="rotate(-90 79.7 88.2)">2</text>
<text x="79.7" y="98.2" transform="rotate(-90 79.7 98.2)">1</text>
<text x="180.3" y="98.2">A4</text>
<text x="79.7" y="103.2" transform="rotate(-90 79.7 103.2)">2</text>
<text x="79.7" y="118.2" transform="rotate(-90 79.7 118.2)">1</text>
<text x="319.7" y="118.2" transform="rotate(-90 319.7 118.2)">1</text>
<text x="79.7" y="123.2" transform="rotate(-90 79.7 123.2)">2</text>
<text x="319.7" y="123.2" transform="rotate(-90 319.7 123.2)">2</text>
<text x="79.7" y="133.2" transform="rotate(-90 79.7 133.2)">1</text>
<text x="79.7" y="138.2" transform="rotate(-90 79.7 138.2)">2</text>
<text x="79.7" y="153.2" transform="rotate(-90 79.7 153.2)">1</text>
<text x="79.7" y="158.2" transform="rotate(-90 79.7 158.2)">2</text>
<text x="79.7" y="173.2" transform="rotate(-90 79.7 173.2)">2</text>
<text x="79.7" y="168.2" transform="rotate(-90 79.7 168.2)">1</text>
</g>
</svg>
